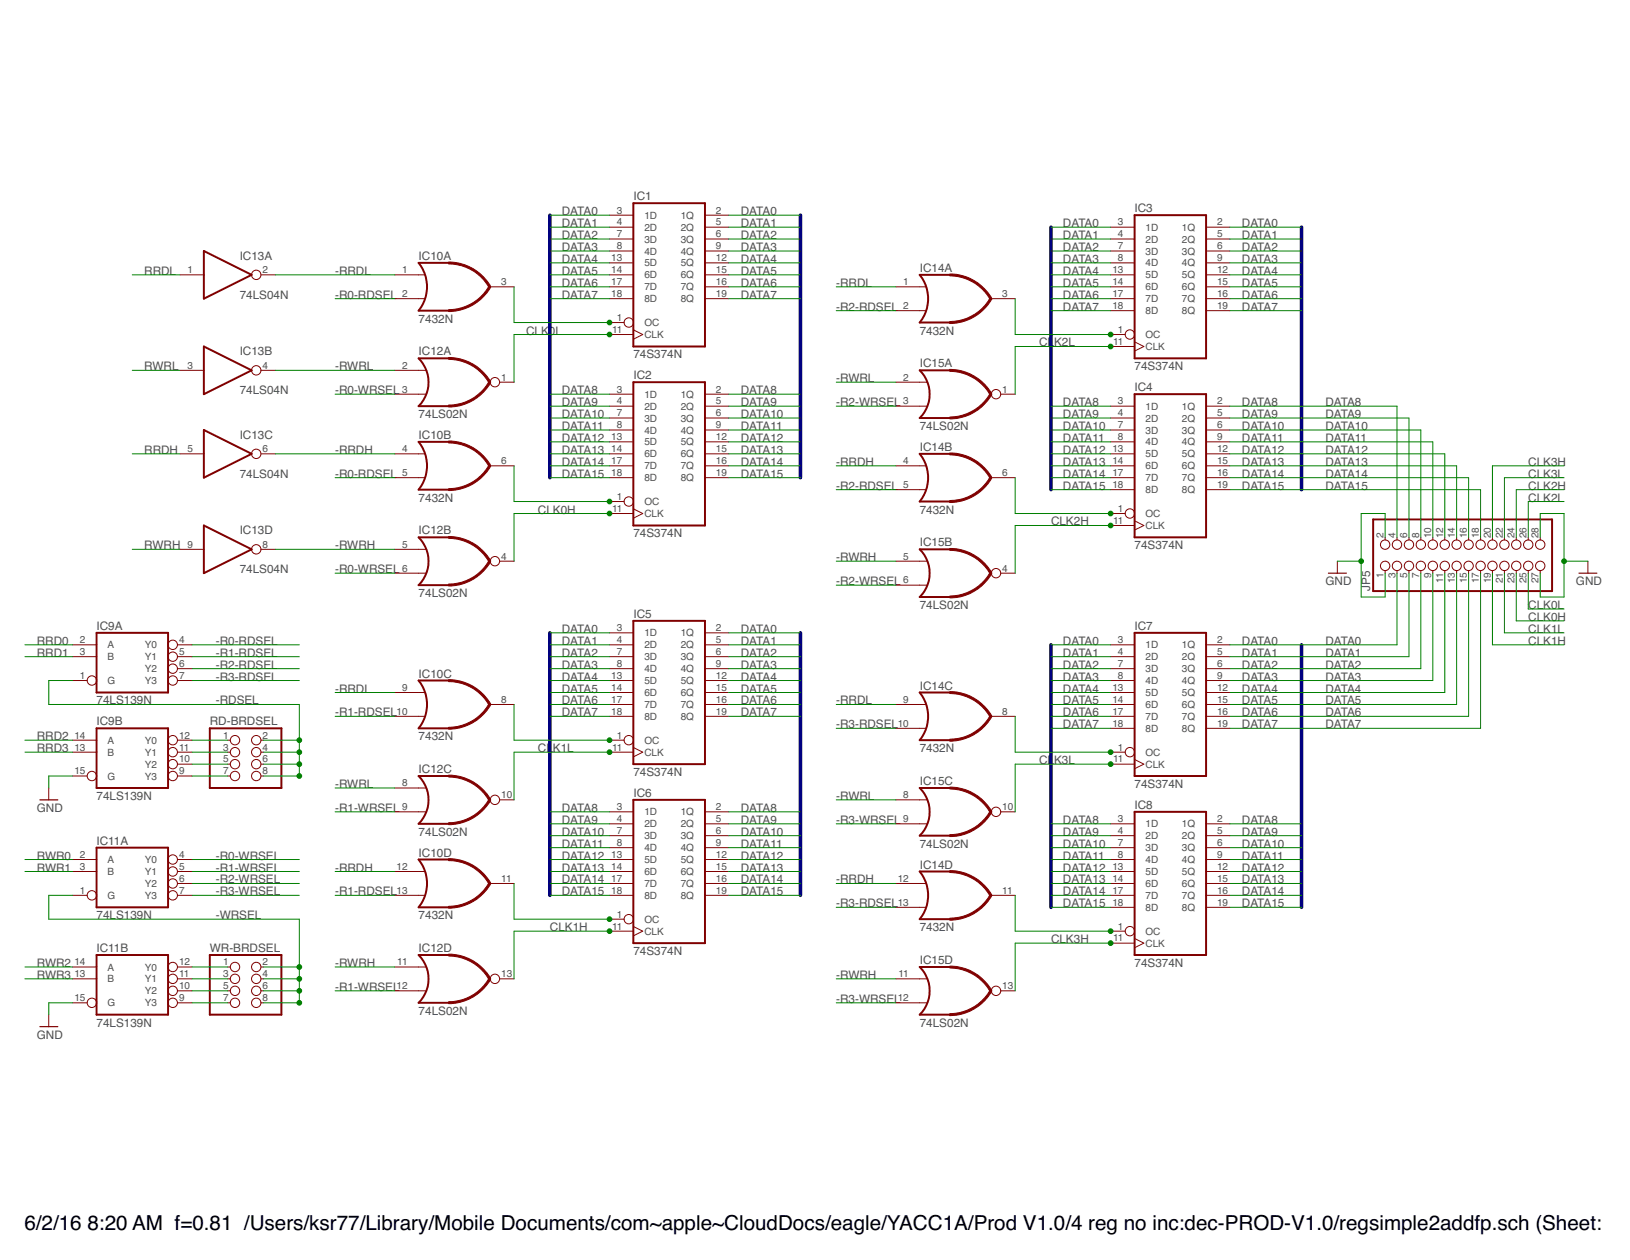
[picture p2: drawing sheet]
<svg xmlns="http://www.w3.org/2000/svg" width="279mm" height="216mm" viewBox="0 0 279 216" stroke-linecap="round" stroke-linejoin="round" font-family="sans-serif">
<g fill="none" stroke="#800000" stroke-width=".34">
<path d="M108.6 34.8h12.2v24.6h-12.2zM194.5 36.9h12.2v24.5h-12.2zM34.9 43l8.2 4.1-8.2 4.1zM34.9 59.4l8.2 4.1-8.2 4zM76.9 45h-5.1a6.5 6.5 0 0 1 0 8.2h5.1M162.8 47.1h-5.2a6.5 6.5 0 0 1 0 8.2h5.2M34.9 73.7l8.2 4.1-8.2 4.1zM76.9 61.4h-5.1a5.8 5.8 0 0 1 0 8.2h5.1M76.9 75.7h-5.1a6.5 6.5 0 0 1 0 8.2h5.1M108.6 65.5h12.2v24.5h-12.2zM162.8 77.8h-5.2a6.5 6.5 0 0 1 0 8.1h5.2M162.8 63.5h-5.2a5.8 5.8 0 0 1 0 8.1h5.2"/>
<path d="M194.5 67.5h12.2v24.6h-12.2zM34.9 90l8.2 4.1-8.2 4.1zM76.9 92.1h-5.1a5.8 5.8 0 0 1 0 8.2h5.1M162.8 94.1h-5.2a5.8 5.8 0 0 1 0 8.2h5.2M235.4 89h30.6v12.3h-30.6zM16.6 108.4h12.2v10.3h-12.2zM76.9 116.6h-5.1a6.5 6.5 0 0 1 0 8.2h5.1M108.6 106.4h12.2v24.5h-12.2zM162.8 118.7h-5.2a6.5 6.5 0 0 1 0 8.1h5.2M194.5 108.4h12.2v24.6h-12.2zM16.6 124.8h12.2v10.2h-12.2zM36 124.8h12.2v10.2h-12.2z"/>
<path d="M76.9 133h-5.1a5.8 5.8 0 0 1 0 8.2h5.1M108.6 137.1h12.2v24.5h-12.2zM162.8 135h-5.2a5.8 5.8 0 0 1 0 8.2h5.2M194.5 139.1h12.2v24.5h-12.2zM16.6 145.2h12.2v10.3h-12.2zM76.9 147.3h-5.1a6.5 6.5 0 0 1 0 8.2h5.1M162.8 149.3h-5.2a6.5 6.5 0 0 1 0 8.2h5.2M16.6 163.6h12.2v10.3h-12.2zM36 163.6h12.2v10.3h-12.2zM76.9 163.6h-5.1a5.8 5.8 0 0 1 0 8.2h5.1M162.8 165.7h-5.2a5.8 5.8 0 0 1 0 8.2h5.2"/>
</g>
<g fill="none" stroke="#800000" stroke-width=".17">
<path d="M104.5 36.9h4.1M104.5 38.9h4.1M120.8 36.9h4.1M120.8 38.9h4.1M190.4 38.9h4.1M206.7 38.9h4.1M30.9 47.1h4M44.7 47.1h2.5M67.7 47.1h5.1M67.7 51.2h5.1M84 49.1h4.1M104.5 55.3h2.5"/>
<path d="M104.5 41h4.1M104.5 43h4.1M104.5 57.3h4.1M104.5 45h4.1M104.5 47.1h4.1M104.5 49.1h4.1M104.5 51.2h4.1M108.6 56.5l1.6 .8-1.6 .8M120.8 41h4.1M120.8 43h4.1M120.8 45h4.1M120.8 47.1h4.1"/>
<path d="M120.8 49.1h4.1M120.8 51.2h4.1M153.6 49.1h5.1M153.6 53.2h5.1M169.9 51.2h4.1M190.4 41h4.1M190.4 43h4.1M190.4 57.3h2.5M190.4 45h4.1M190.4 47.1h4.1M190.4 49.1h4.1M190.4 51.2h4.1"/>
<path d="M190.4 59.4h4.1M190.4 53.2h4.1M194.5 58.6l1.6 .8-1.6 .8M206.7 41h4.1M206.7 43h4.1M206.7 45h4.1M206.7 47.1h4.1M206.7 49.1h4.1M206.7 51.2h4.1M206.7 53.2h4.1M30.9 77.8h4M30.9 63.5h4"/>
<path d="M44.7 77.8h2.5M44.7 63.5h2.5M67.7 67.5h5.3M67.7 77.8h5.1M67.7 63.5h5.3M84 79.8h4.1M85.6 65.5h2.5M104.5 67.5h4.1M104.5 69.6h4.1M104.5 71.6h4.1M104.5 73.7h4.1M104.5 75.7h4.1"/>
<path d="M104.5 77.8h4.1M104.5 79.8h4.1M120.8 67.5h4.1M120.8 69.6h4.1M120.8 71.6h4.1M120.8 73.7h4.1M120.8 75.7h4.1M120.8 77.8h4.1M120.8 79.8h4.1M153.6 69.6h5.3M153.6 79.8h5.1M153.6 65.5h5.3"/>
<path d="M171.5 67.5h2.5M190.4 69.6h4.1M190.4 71.6h4.1M190.4 73.7h4.1M190.4 75.7h4.1M190.4 77.8h4.1M190.4 79.8h4.1M206.7 69.6h4.1M206.7 71.6h4.1M206.7 73.7h4.1M206.7 75.7h4.1M206.7 77.8h4.1"/>
<path d="M206.7 79.8h4.1M30.9 94.1h4M44.7 94.1h2.5M67.7 81.9h5.1M67.7 94.1h5.3M67.7 98.2h5.3M85.6 96.2h2.5M104.5 85.9h2.5M104.5 88h4.1M104.5 81.9h4.1M108.6 87.2l1.6 .8-1.6 .8M120.8 81.9h4.1"/>
<path d="M153.6 83.9h5.1M153.6 96.2h5.3M169.9 81.9h4.1M171.5 98.2h2.5M190.4 88h2.5M190.4 81.9h4.1M190.4 90h4.1M190.4 83.9h4.1M194.5 89.2l1.6 .8-1.6 .8M206.7 81.9h4.1M206.7 83.9h4.1M229.2 96.2v2"/>
<path d="M237.4 92.1v.4M237.4 97.8v.4M239.5 92.1v.4M239.5 97.8v.4M241.5 92.1v.4M241.5 97.8v.4M243.5 92.1v.4M243.5 97.8v.4M245.6 92.1v.4M245.6 97.8v.4M247.6 92.1v.4M247.6 97.8v.4"/>
<path d="M249.7 92.1v.4M249.7 97.8v.4M251.7 92.1v.4M251.7 97.8v.4M253.8 92.1v.4M253.8 97.8v.4M255.8 92.1v.4M255.8 97.8v.4M257.9 92.1v.4M257.9 97.8v.4M259.9 92.1v.4M259.9 97.8v.4"/>
<path d="M262 92.1v.4M262 97.8v.4M264 92.1v.4M264 97.8v.4M272.2 96.2v2M12.4 110.5h4.2M12.4 112.5h4.2M12.4 116.6h2.5M30.4 110.5h2.5M30.4 112.5h2.5M30.4 114.6h2.5M30.4 116.6h2.5"/>
<path d="M67.7 118.7h5.1M104.5 108.4h4.1M104.5 110.5h4.1M104.5 112.5h4.1M104.5 114.6h4.1M104.5 116.6h4.1M104.5 118.7h4.1M120.8 108.4h4.1M120.8 110.5h4.1M120.8 112.5h4.1M120.8 114.6h4.1M120.8 116.6h4.1"/>
<path d="M120.8 118.7h4.1M153.6 100.3h5.3M190.4 110.5h4.1M190.4 112.5h4.1M190.4 114.6h4.1M190.4 116.6h4.1M190.4 118.7h4.1M206.7 110.5h4.1M206.7 112.5h4.1M206.7 114.6h4.1M206.7 116.6h4.1M206.7 118.7h4.1"/>
<path d="M8.4 135v2.1M12.4 126.8h4.2M12.4 128.9h4.2M12.4 133h2.5M30.4 126.8h2.5M30.4 128.9h2.5M30.4 130.9h2.5M30.4 133h2.5M39 126.8h.5M39 128.9h.5M39 130.9h.5M39 133h.5"/>
<path d="M44.7 126.8h.5M44.7 128.9h.5M44.7 130.9h.5M44.7 133h.5M67.7 122.7h5.1M67.7 139.1h5.3M67.7 135h5.3M84 120.7h4.1M85.6 137.1h2.5M104.5 126.8h2.5M104.5 128.9h4.1M104.5 120.7h4.1"/>
<path d="M104.5 122.7h4.1M104.5 139.1h4.1M108.6 128.1l1.6 .8-1.6 .8M120.8 120.7h4.1M120.8 122.7h4.1M120.8 139.1h4.1M153.6 120.7h5.1M153.6 124.8h5.1M153.6 137.1h5.3M169.9 122.7h4.1M171.5 139.1h2.5M190.4 128.9h2.5"/>
<path d="M190.4 120.7h4.1M190.4 122.7h4.1M190.4 130.9h4.1M190.4 124.8h4.1M194.5 130.1l1.6 .8-1.6 .8M206.7 120.7h4.1M206.7 122.7h4.1M206.7 124.8h4.1M12.4 147.3h4.2M12.4 149.3h4.2M12.4 153.4h2.5M30.4 147.3h2.5"/>
<path d="M30.4 149.3h2.5M30.4 151.4h2.5M30.4 153.4h2.5M67.7 149.3h5.1M67.7 153.4h5.1M84 151.4h4.1M104.5 157.5h2.5M104.5 141.2h4.1M104.5 143.2h4.1M104.5 145.2h4.1M104.5 159.6h4.1M104.5 147.3h4.1"/>
<path d="M104.5 149.3h4.1M104.5 151.4h4.1M104.5 153.4h4.1M108.6 158.7l1.6 .9-1.6 .8M120.8 141.2h4.1M120.8 143.2h4.1M120.8 145.2h4.1M120.8 147.3h4.1M120.8 149.3h4.1M120.8 151.4h4.1M120.8 153.4h4.1M153.6 141.2h5.3"/>
<path d="M153.6 151.4h5.1M153.6 155.5h5.1M169.9 153.4h4.1M190.4 141.2h4.1M190.4 143.2h4.1M190.4 145.2h4.1M190.4 159.6h2.5M190.4 147.3h4.1M190.4 149.3h4.1M190.4 151.4h4.1M190.4 153.4h4.1M190.4 155.5h4.1"/>
<path d="M206.7 141.2h4.1M206.7 143.2h4.1M206.7 145.2h4.1M206.7 147.3h4.1M206.7 149.3h4.1M206.7 151.4h4.1M206.7 153.4h4.1M206.7 155.5h4.1M8.4 173.9v2M12.4 171.8h2.5M12.4 165.7h4.2M12.4 167.7h4.2"/>
<path d="M30.4 171.8h2.5M30.4 165.7h2.5M30.4 167.7h2.5M30.4 169.8h2.5M39 171.8h.5M39 165.7h.5M39 167.7h.5M39 169.8h.5M44.7 171.8h.5M44.7 165.7h.5M44.7 167.7h.5M44.7 169.8h.5"/>
<path d="M67.7 165.7h5.3M67.7 169.8h5.3M85.6 167.7h2.5M153.6 171.8h5.3M153.6 167.7h5.3M171.5 169.8h2.5M190.4 161.6h4.1M194.5 160.8l1.6 .8-1.6 .8"/>
<circle cx="43.9" cy="47.1" r=".8"/>
<circle cx="107.8" cy="55.3" r=".8"/>
<circle cx="193.7" cy="57.3" r=".8"/>
<circle cx="43.9" cy="77.8" r=".8"/>
<circle cx="43.9" cy="63.5" r=".8"/>
<circle cx="84.8" cy="65.5" r=".8"/>
<circle cx="170.7" cy="67.5" r=".8"/>
<circle cx="43.9" cy="94.1" r=".8"/>
<circle cx="84.8" cy="96.2" r=".8"/>
<circle cx="107.8" cy="85.9" r=".8"/>
<circle cx="170.7" cy="98.2" r=".8"/>
<circle cx="193.7" cy="88" r=".8"/>
<circle cx="237.4" cy="97" r=".8"/>
<circle cx="237.4" cy="93.3" r=".8"/>
<circle cx="239.5" cy="93.3" r=".8"/>
<circle cx="239.5" cy="97" r=".8"/>
<circle cx="241.5" cy="93.3" r=".8"/>
<circle cx="241.5" cy="97" r=".8"/>
<circle cx="243.5" cy="93.3" r=".8"/>
<circle cx="243.5" cy="97" r=".8"/>
<circle cx="245.6" cy="93.3" r=".8"/>
<circle cx="245.6" cy="97" r=".8"/>
<circle cx="247.6" cy="93.3" r=".8"/>
<circle cx="247.6" cy="97" r=".8"/>
<circle cx="249.7" cy="93.3" r=".8"/>
<circle cx="249.7" cy="97" r=".8"/>
<circle cx="251.7" cy="93.3" r=".8"/>
<circle cx="251.7" cy="97" r=".8"/>
<circle cx="253.8" cy="97" r=".8"/>
<circle cx="253.8" cy="93.3" r=".8"/>
<circle cx="255.8" cy="93.3" r=".8"/>
<circle cx="255.8" cy="97" r=".8"/>
<circle cx="257.9" cy="93.3" r=".8"/>
<circle cx="257.9" cy="97" r=".8"/>
<circle cx="259.9" cy="97" r=".8"/>
<circle cx="259.9" cy="93.3" r=".8"/>
<circle cx="262" cy="93.3" r=".8"/>
<circle cx="262" cy="97" r=".8"/>
<circle cx="264" cy="97" r=".8"/>
<circle cx="264" cy="93.3" r=".8"/>
<circle cx="15.7" cy="116.6" r=".8"/>
<circle cx="29.6" cy="112.5" r=".8"/>
<circle cx="29.6" cy="116.6" r=".8"/>
<circle cx="29.6" cy="110.5" r=".8"/>
<circle cx="29.6" cy="114.6" r=".8"/>
<circle cx="15.7" cy="133" r=".8"/>
<circle cx="29.6" cy="128.9" r=".8"/>
<circle cx="29.6" cy="126.8" r=".8"/>
<circle cx="29.6" cy="133" r=".8"/>
<circle cx="29.6" cy="130.9" r=".8"/>
<circle cx="40.3" cy="126.8" r=".8"/>
<circle cx="40.3" cy="128.9" r=".8"/>
<circle cx="40.3" cy="133" r=".8"/>
<circle cx="40.3" cy="130.9" r=".8"/>
<circle cx="43.9" cy="126.8" r=".8"/>
<circle cx="43.9" cy="128.9" r=".8"/>
<circle cx="43.9" cy="130.9" r=".8"/>
<circle cx="43.9" cy="133" r=".8"/>
<circle cx="84.8" cy="137.1" r=".8"/>
<circle cx="107.8" cy="126.8" r=".8"/>
<circle cx="170.7" cy="139.1" r=".8"/>
<circle cx="193.7" cy="128.9" r=".8"/>
<circle cx="15.7" cy="153.4" r=".8"/>
<circle cx="29.6" cy="153.4" r=".8"/>
<circle cx="29.6" cy="151.4" r=".8"/>
<circle cx="29.6" cy="149.3" r=".8"/>
<circle cx="29.6" cy="147.3" r=".8"/>
<circle cx="107.8" cy="157.5" r=".8"/>
<circle cx="193.7" cy="159.6" r=".8"/>
<circle cx="15.7" cy="171.8" r=".8"/>
<circle cx="29.6" cy="165.7" r=".8"/>
<circle cx="29.6" cy="169.8" r=".8"/>
<circle cx="29.6" cy="171.8" r=".8"/>
<circle cx="29.6" cy="167.7" r=".8"/>
<circle cx="40.3" cy="169.8" r=".8"/>
<circle cx="40.3" cy="165.7" r=".8"/>
<circle cx="40.3" cy="171.8" r=".8"/>
<circle cx="40.3" cy="167.7" r=".8"/>
<circle cx="43.9" cy="171.8" r=".8"/>
<circle cx="43.9" cy="165.7" r=".8"/>
<circle cx="43.9" cy="169.8" r=".8"/>
<circle cx="43.9" cy="167.7" r=".8"/>
<circle cx="84.8" cy="167.7" r=".8"/>
<circle cx="170.7" cy="169.8" r=".8"/>
</g>
<g fill="#800000" stroke="#800000" stroke-width=".17">
<path d="M76.9 53.1a8 8 0 0 0 6.9-4.1l.3 .2a8.3 8.3 0 0 1-7.2 4.2z" fill-rule="evenodd"/>
<path d="M76.9 44.9a8.3 8.3 0 0 1 7.2 4.2l-.3 .2a7.9 7.9 0 0 0-6.9-4.1z" fill-rule="evenodd"/>
<path d="M76.9 69.4a8 8 0 0 0 6.9-4l.3 .1a8.3 8.3 0 0 1-7.2 4.2z" fill-rule="evenodd"/>
<path d="M76.9 61.3a8.3 8.3 0 0 1 7.2 4.1l-.3 .2a8 8 0 0 0-6.9-4z" fill-rule="evenodd"/>
<path d="M76.9 83.7a8 8 0 0 0 6.9-4l.3 .1a8.3 8.3 0 0 1-7.2 4.3z" fill-rule="evenodd"/>
<path d="M76.9 75.6a8.3 8.3 0 0 1 7.2 4.2l-.3 .1a7.9 7.9 0 0 0-6.9-4z" fill-rule="evenodd"/>
<path d="M76.9 124.6a8 8 0 0 0 6.9-4l.3 .2a8.3 8.3 0 0 1-7.2 4.1z" fill-rule="evenodd"/>
<path d="M76.9 116.5a8.3 8.3 0 0 1 7.2 4.2l-.3 .1a7.9 7.9 0 0 0-6.9-4z" fill-rule="evenodd"/>
<path d="M76.9 155.3a8 8 0 0 0 6.9-4l.3 .1a8.3 8.3 0 0 1-7.2 4.2z" fill-rule="evenodd"/>
<path d="M76.9 147.1a8.3 8.3 0 0 1 7.2 4.2l-.3 .2a7.9 7.9 0 0 0-6.9-4z" fill-rule="evenodd"/>
<path d="M76.9 100.1a8 8 0 0 0 6.9-4l.3 .1a8.3 8.3 0 0 1-7.2 4.2z" fill-rule="evenodd"/>
<path d="M76.9 91.9a8.3 8.3 0 0 1 7.2 4.2l-.3 .2a8 8 0 0 0-6.9-4.1z" fill-rule="evenodd"/>
<path d="M76.9 141a8 8 0 0 0 6.9-4.1l.3 .2a8.3 8.3 0 0 1-7.2 4.2z" fill-rule="evenodd"/>
<path d="M76.9 132.8a8.3 8.3 0 0 1 7.2 4.2l-.3 .2a8 8 0 0 0-6.9-4.1z" fill-rule="evenodd"/>
<path d="M76.9 171.6a8 8 0 0 0 6.9-4l.3 .2a8.3 8.3 0 0 1-7.2 4.2z" fill-rule="evenodd"/>
<path d="M76.9 163.5a8.3 8.3 0 0 1 7.2 4.2l-.3 .2a8 8 0 0 0-6.9-4.1z" fill-rule="evenodd"/>
<path d="M162.8 55.1a8 8 0 0 0 6.9-4l.3 .1a8.3 8.3 0 0 1-7.2 4.2z" fill-rule="evenodd"/>
<path d="M162.8 46.9a8.3 8.3 0 0 1 7.2 4.2l-.3 .2a8 8 0 0 0-6.9-4z" fill-rule="evenodd"/>
<path d="M162.8 85.8a7.9 7.9 0 0 0 6.9-4.1l.3 .2a8.3 8.3 0 0 1-7.2 4.2z" fill-rule="evenodd"/>
<path d="M162.8 77.6a8.3 8.3 0 0 1 7.2 4.2l-.3 .2a8 8 0 0 0-6.9-4.1z" fill-rule="evenodd"/>
<path d="M162.8 126.7a7.9 7.9 0 0 0 6.9-4.1l.3 .2a8.3 8.3 0 0 1-7.2 4.2z" fill-rule="evenodd"/>
<path d="M162.8 118.5a8.3 8.3 0 0 1 7.2 4.2l-.3 .2a8 8 0 0 0-6.9-4.1z" fill-rule="evenodd"/>
<path d="M162.8 157.3a7.9 7.9 0 0 0 6.9-4l.3 .2a8.3 8.3 0 0 1-7.2 4.2z" fill-rule="evenodd"/>
<path d="M162.8 149.2a8.3 8.3 0 0 1 7.2 4.2l-.3 .1a8 8 0 0 0-6.9-4z" fill-rule="evenodd"/>
<path d="M162.8 71.5a8 8 0 0 0 6.9-4.1l.3 .2a8.3 8.3 0 0 1-7.2 4.2z" fill-rule="evenodd"/>
<path d="M162.8 63.3a8.4 8.4 0 0 1 7.2 4.2l-.3 .2a8 8 0 0 0-6.9-4.1z" fill-rule="evenodd"/>
<path d="M162.8 102.1a8 8 0 0 0 6.9-4l.3 .2a8.3 8.3 0 0 1-7.2 4.1z" fill-rule="evenodd"/>
<path d="M162.8 94a8.3 8.3 0 0 1 7.2 4.2l-.3 .1a8 8 0 0 0-6.9-4z" fill-rule="evenodd"/>
<path d="M162.8 143a8 8 0 0 0 6.9-4l.3 .1a8.3 8.3 0 0 1-7.2 4.2z" fill-rule="evenodd"/>
<path d="M162.8 134.9a8.3 8.3 0 0 1 7.2 4.2l-.3 .1a8 8 0 0 0-6.9-4z" fill-rule="evenodd"/>
<path d="M162.8 173.7a8 8 0 0 0 6.9-4l.3 .1a8.4 8.4 0 0 1-7.2 4.2z" fill-rule="evenodd"/>
<path d="M162.8 165.5a8.3 8.3 0 0 1 7.2 4.2l-.3 .2a8 8 0 0 0-6.9-4z" fill-rule="evenodd"/>
</g>
<path d="M227.7 98.2h3.1M270.7 98.2h3M6.8 137.1h3.1M6.8 175.9h3.1" fill="none" stroke="#800000" stroke-width=".21"/>
<path d="M94.3 36.9v45M137.2 36.9v45M180.1 38.9v45M223.1 38.9v45M94.3 108.4v45M137.2 108.4v45M180.1 110.5v45M223.1 110.5v45" fill="none" stroke="#000080" stroke-width=".61"/>
<g fill="none" stroke="#008000" stroke-width=".17">
<path d="M94.3 36.9h10.2M94.3 38.9h10.2M124.9 36.9h12.3M124.9 38.9h12.3M180.1 38.9h10.3M210.8 38.9h12.3M22.7 47.1h8.2M47.2 47.1h20.5M57.4 51.2h10.3M88.1 49.1v6.2h16.4M94.3 41h10.2M94.3 43h10.2"/>
<path d="M94.3 45h10.2M94.3 47.1h10.2M94.3 49.1h10.2M94.3 51.2h10.2M104.5 57.3h-16.4v8.2M124.9 41h12.3M124.9 43h12.3M124.9 45h12.3M124.9 47.1h12.3M124.9 49.1h12.3M124.9 51.2h12.3M143.3 49.1h10.3"/>
<path d="M143.3 53.2h10.3M174 51.2v6.1h16.4M180.1 41h10.3M180.1 43h10.3M180.1 45h10.3M180.1 47.1h10.3M180.1 49.1h10.3M180.1 51.2h10.3M180.1 53.2h10.3M190.4 59.4h-16.4v8.1M210.8 41h12.3M210.8 43h12.3"/>
<path d="M210.8 45h12.3M210.8 47.1h12.3M210.8 49.1h12.3M210.8 51.2h12.3M210.8 53.2h12.3M22.7 77.8h8.2M22.7 63.5h8.2M47.2 77.8h20.5M47.2 63.5h20.5M57.4 67.5h10.3M88.1 79.8v6.1h16.4M94.3 69.6h10.2"/>
<path d="M94.3 71.6h10.2M94.3 73.7h10.2M94.3 75.7h10.2M94.3 77.8h10.2M94.3 79.8h10.2M94.3 67.5h10.2M124.9 69.6h12.3M124.9 71.6h12.3M124.9 73.7h12.3M124.9 75.7h12.3M124.9 77.8h12.3M124.9 79.8h12.3"/>
<path d="M124.9 67.5h12.3M143.3 69.6h10.3M143.3 79.8h10.3M143.3 65.5h10.3M180.1 69.6h10.3M180.1 71.6h10.3M180.1 73.7h10.3M180.1 75.7h10.3M180.1 77.8h10.3M180.1 79.8h10.3M210.8 69.6h28.7v22.5M210.8 71.6h30.7v20.5"/>
<path d="M210.8 73.7h32.7v18.4M210.8 75.7h34.8v16.4M210.8 77.8h36.8v14.3M210.8 79.8h38.9v12.3M268.1 79.8h-12.3v12.3M22.7 94.1h8.2M47.2 94.1h20.5M57.4 81.9h10.3M57.4 98.2h10.3M94.3 81.9h10.2M104.5 88h-16.4v8.2M124.9 81.9h12.3"/>
<path d="M143.3 83.9h10.3M143.3 96.2h10.3M174 81.9v6.1h16.4M180.1 81.9h10.3M180.1 83.9h10.3M190.4 90h-16.4v8.2M210.8 81.9h40.9v10.2M210.8 83.9h43v8.2M229.2 96.2h4.1M237.4 92.1v-4.1h-4.1v14.3h4.1v-4.1M239.5 98.2v12.3h-28.7M241.5 98.2v14.3h-30.7"/>
<path d="M243.5 98.2v16.4h-32.7M245.6 98.2v18.4h-34.8M247.6 98.2v20.5h-36.8M249.7 98.2v22.5h-38.9M251.7 98.2v24.5h-40.9M253.8 98.2v26.6h-43M255.8 98.2v12.3h12.3M257.9 98.2v10.2h10.2M259.9 98.2v8.2h8.2M262 98.2v6.2h6.1M264 92.1v-4.1h4.1v14.3h-4.1v-4.1M268.1 81.9h-10.2v10.2"/>
<path d="M268.1 83.9h-8.2v8.2M268.1 96.2h4.1M268.1 85.9h-6.1v6.2M4.3 110.5h8.1M4.3 112.5h8.1M12.4 116.6h-4v4.1h42.9v12.3h-6.1M32.9 110.5h18.4M32.9 112.5h18.4M32.9 114.6h18.4M32.9 116.6h18.4M57.4 118.7h10.3M94.3 108.4h10.2"/>
<path d="M94.3 110.5h10.2M94.3 112.5h10.2M94.3 114.6h10.2M94.3 116.6h10.2M94.3 118.7h10.2M124.9 108.4h12.3M124.9 110.5h12.3M124.9 112.5h12.3M124.9 114.6h12.3M124.9 116.6h12.3M124.9 118.7h12.3M143.3 100.3h10.3"/>
<path d="M180.1 110.5h10.3M180.1 112.5h10.3M180.1 114.6h10.3M180.1 116.6h10.3M180.1 118.7h10.3M4.3 126.8h8.1M4.3 128.9h8.1M12.4 133h-4v2M32.9 126.8h6.1M32.9 128.9h6.1M32.9 130.9h6.1M32.9 133h6.1"/>
<path d="M45.2 126.8h6.1M45.2 128.9h6.1M45.2 130.9h6.1M57.4 122.7h10.3M57.4 139.1h10.3M57.4 135h10.3M88.1 120.7v6.1h16.4M94.3 120.7h10.2M94.3 122.7h10.2M94.3 139.1h10.2M104.5 128.9h-16.4v8.2M124.9 120.7h12.3"/>
<path d="M124.9 122.7h12.3M124.9 139.1h12.3M143.3 120.7h10.3M143.3 124.8h10.3M143.3 137.1h10.3M174 122.7v6.2h16.4M180.1 120.7h10.3M180.1 122.7h10.3M180.1 124.8h10.3M190.4 130.9h-16.4v8.2M4.3 147.3h8.1M4.3 149.3h8.1"/>
<path d="M12.4 153.4h-4v4.1h42.9v14.3h-6.1M32.9 147.3h18.4M32.9 149.3h18.4M32.9 151.4h18.4M32.9 153.4h18.4M57.4 149.3h10.3M57.4 153.4h10.3M88.1 151.4v6.1h16.4M94.3 141.2h10.2M94.3 143.2h10.2M94.3 145.2h10.2M94.3 147.3h10.2"/>
<path d="M94.3 149.3h10.2M94.3 151.4h10.2M94.3 153.4h10.2M104.5 159.6h-16.4v8.1M124.9 141.2h12.3M124.9 143.2h12.3M124.9 145.2h12.3M124.9 147.3h12.3M124.9 149.3h12.3M124.9 151.4h12.3M124.9 153.4h12.3M143.3 141.2h10.3"/>
<path d="M143.3 151.4h10.3M143.3 155.5h10.3M174 153.4v6.2h16.4M180.1 141.2h10.3M180.1 143.2h10.3M180.1 145.2h10.3M180.1 147.3h10.3M180.1 149.3h10.3M180.1 151.4h10.3M180.1 153.4h10.3M180.1 155.5h10.3M210.8 141.2h12.3"/>
<path d="M210.8 143.2h12.3M210.8 145.2h12.3M210.8 147.3h12.3M210.8 149.3h12.3M210.8 151.4h12.3M210.8 153.4h12.3M210.8 155.5h12.3M4.3 165.7h8.1M4.3 167.7h8.1M12.4 171.8h-4v2.1M32.9 165.7h6.1M32.9 167.7h6.1"/>
<path d="M32.9 169.8h6.1M32.9 171.8h6.1M45.2 165.7h6.1M45.2 167.7h6.1M45.2 169.8h6.1M57.4 165.7h10.3M57.4 169.8h10.3M143.3 167.7h10.3M143.3 171.8h10.3M190.4 161.6h-16.4v8.2"/>
</g>
<g fill="#008000" stroke="#008000" stroke-width=".17">
<circle cx="104.5" cy="55.3" r=".4"/>
<circle cx="51.3" cy="171.8" r=".4"/>
<circle cx="51.3" cy="169.8" r=".4"/>
<circle cx="51.3" cy="167.7" r=".4"/>
<circle cx="51.3" cy="165.7" r=".4"/>
<circle cx="51.3" cy="126.8" r=".4"/>
<circle cx="51.3" cy="128.9" r=".4"/>
<circle cx="51.3" cy="130.9" r=".4"/>
<circle cx="51.3" cy="133" r=".4"/>
<circle cx="233.3" cy="96.2" r=".4"/>
<circle cx="268.1" cy="96.2" r=".4"/>
<circle cx="104.5" cy="57.3" r=".4"/>
<circle cx="104.5" cy="126.8" r=".4"/>
<circle cx="104.5" cy="128.9" r=".4"/>
<circle cx="190.4" cy="57.3" r=".4"/>
<circle cx="190.4" cy="59.4" r=".4"/>
<circle cx="190.4" cy="128.9" r=".4"/>
<circle cx="190.4" cy="130.9" r=".4"/>
<circle cx="104.5" cy="157.5" r=".4"/>
<circle cx="104.5" cy="159.6" r=".4"/>
<circle cx="190.4" cy="159.6" r=".4"/>
<circle cx="190.4" cy="161.6" r=".4"/>
<circle cx="190.4" cy="88" r=".4"/>
<circle cx="190.4" cy="90" r=".4"/>
<circle cx="104.5" cy="85.9" r=".4"/>
<circle cx="104.5" cy="88" r=".4"/>
</g>
<g font-size="3.5">
<text x="4.2" y="210.7">6/2/16</text>
<text x="15" y="210.7">8:20 AM f=0.81 /Users/ksr77/Library/Mobile Documents/com~apple~CloudDocs/eagle/YACC1A/Prod V1.0/4 reg no inc:dec-PROD-V1.0/regsimple2addfp.sch (Sheet: 2/2</text>
</g>
<g font-size="2" fill="#505050">
<text x="108.6" y="34.3">IC1</text>
<text x="96.3" y="36.9">DATA0</text>
<text x="96.3" y="38.9">DATA1</text>
<text x="96.3" y="41">DATA2</text>
<text x="127" y="36.9">DATA0</text>
<text x="127" y="38.9">DATA1</text>
<text x="127" y="41">DATA2</text>
<text x="182.2" y="38.9">DATA0</text>
<text x="182.2" y="41">DATA1</text>
<text x="194.5" y="36.4">IC3</text>
<text x="212.9" y="38.9">DATA0</text>
<text x="212.9" y="41">DATA1</text>
<text x="24.7" y="47.1">RRDL</text>
<text x="41.1" y="44.5">IC13A</text>
<text x="57.4" y="47.1">-RRDL</text>
<text x="71.8" y="44.5">IC10A</text>
<text x="96.3" y="43">DATA3</text>
<text x="96.3" y="45">DATA4</text>
<text x="96.3" y="47.1">DATA5</text>
<text x="127" y="43">DATA3</text>
<text x="127" y="45">DATA4</text>
<text x="127" y="47.1">DATA5</text>
<text x="157.7" y="46.6">IC14A</text>
<text x="182.2" y="43">DATA2</text>
<text x="182.2" y="45">DATA3</text>
<text x="182.2" y="47.1">DATA4</text>
<text x="212.9" y="43">DATA2</text>
<text x="212.9" y="45">DATA3</text>
<text x="212.9" y="47.1">DATA4</text>
<text x="41.1" y="51.2">74LS04N</text>
<text x="57.4" y="51.2">-R0-RDSEL</text>
<text x="96.3" y="49.1">DATA6</text>
<text x="96.3" y="51.2">DATA7</text>
<text x="127" y="49.1">DATA6</text>
<text x="127" y="51.2">DATA7</text>
<text x="143.3" y="49.1">-RRDL</text>
<text x="143.3" y="53.2">-R2-RDSEL</text>
<text x="182.2" y="49.1">DATA5</text>
<text x="182.2" y="51.2">DATA6</text>
<text x="182.2" y="53.2">DATA7</text>
<text x="212.9" y="49.1">DATA5</text>
<text x="212.9" y="51.2">DATA6</text>
<text x="212.9" y="53.2">DATA7</text>
<text x="71.8" y="55.3">7432N</text>
<text x="90.2" y="57.3">CLK0L</text>
<text x="157.7" y="57.3">7432N</text>
<text x="178.1" y="59.4">CL</text>
<text x="180.7" y="59.4">K2L</text>
<text x="24.7" y="63.5">RWRL</text>
<text x="41.1" y="60.9">IC13B</text>
<text x="57.4" y="63.5">-RWRL</text>
<text x="71.8" y="60.9">IC12A</text>
<text x="108.6" y="61.4">74S374N</text>
<text x="108.6" y="65">IC2</text>
<text x="143.3" y="65.5">-RWRL</text>
<text x="157.7" y="62.9">IC15A</text>
<text x="194.5" y="63.5">74S374N</text>
<text x="41.1" y="67.5">74LS04N</text>
<text x="57.4" y="67.5">-R0-WRSEL</text>
<text x="71.8" y="71.6">74LS02N</text>
<text x="96.3" y="69.6">DATA9</text>
<text x="96.3" y="71.6">DATA10</text>
<text x="96.3" y="67.5">DATA8</text>
<text x="127" y="69.6">DATA9</text>
<text x="127" y="71.6">DATA10</text>
<text x="127" y="67.5">DATA8</text>
<text x="143.3" y="69.6">-R2-WRSEL</text>
<text x="182.2" y="71.6">DATA9</text>
<text x="182.2" y="69.6">DATA8</text>
<text x="194.5" y="67">IC4</text>
<text x="212.9" y="71.6">DATA9</text>
<text x="212.9" y="69.6">DATA8</text>
<text x="227.2" y="71.6">DATA9</text>
<text x="227.2" y="69.6">DATA8</text>
<text x="24.7" y="77.8">RRDH</text>
<text x="41.1" y="75.2">IC13C</text>
<text x="57.4" y="77.8">-RRDH</text>
<text x="71.8" y="75.2">IC10B</text>
<text x="96.3" y="73.7">DATA11</text>
<text x="96.3" y="75.7">DATA12</text>
<text x="96.3" y="77.8">DATA13</text>
<text x="127" y="73.7">DATA11</text>
<text x="127" y="75.7">DATA12</text>
<text x="127" y="77.8">DATA13</text>
<text x="157.7" y="73.7">74LS02N</text>
<text x="157.7" y="77.3">IC14B</text>
<text x="182.2" y="73.7">DATA10</text>
<text x="182.2" y="75.7">DATA11</text>
<text x="182.2" y="77.8">DATA12</text>
<text x="212.9" y="73.7">DATA10</text>
<text x="212.9" y="75.7">DATA11</text>
<text x="212.9" y="77.8">DATA12</text>
<text x="227.2" y="73.7">DATA10</text>
<text x="227.2" y="75.7">DATA11</text>
<text x="227.2" y="77.8">DATA12</text>
<text x="41.1" y="81.9">74LS04N</text>
<text x="57.4" y="81.9">-R0-RDSEL</text>
<text x="96.3" y="79.8">DATA14</text>
<text x="96.3" y="81.9">DATA15</text>
<text x="127" y="79.8">DATA14</text>
<text x="127" y="81.9">DATA15</text>
<text x="143.3" y="83.9">-R2-RDSEL</text>
<text x="143.3" y="79.8">-RRDH</text>
<text x="182.2" y="79.8">DATA13</text>
<text x="182.2" y="81.9">DATA14</text>
<text x="182.2" y="83.9">DATA15</text>
<text x="212.9" y="79.8">DATA13</text>
<text x="212.9" y="81.9">DATA14</text>
<text x="212.9" y="83.9">DATA15</text>
<text x="227.2" y="79.8">DATA13</text>
<text x="227.2" y="81.9">DATA14</text>
<text x="227.2" y="83.9">DATA15</text>
<text x="262" y="81.9">CLK3L</text>
<text x="262" y="79.8">CLK3H</text>
<text x="262" y="83.9">CLK2H</text>
<text x="71.8" y="85.9">7432N</text>
<text x="92.2" y="88">CLK0H</text>
<text x="157.7" y="88">7432N</text>
<text x="262" y="85.9">CLK2L</text>
<text x="24.7" y="94.1">RWRH</text>
<text x="41.1" y="91.6">IC13D</text>
<text x="57.4" y="94.1">-RWRH</text>
<text x="71.8" y="91.6">IC12B</text>
<text x="108.6" y="92.1">74S374N</text>
<text x="157.7" y="93.6">IC15B</text>
<text x="180.2" y="90">CLK2H</text>
<text x="194.5" y="94.1">74S374N</text>
<text x="41.1" y="98.2">74LS04N</text>
<text x="57.4" y="98.2">-R0-WRSEL</text>
<text x="143.3" y="96.2">-RWRH</text>
<text x="143.3" y="100.3">-R2-WRSEL</text>
<text x="227.2" y="100.3">GND</text>
<text x="234.9" y="101.3" transform="rotate(-90 234.9 101.3)">JP5</text>
<text x="270.1" y="100.3">GND</text>
<text x="16.5" y="107.9">IC9A</text>
<text x="71.8" y="102.3">74LS02N</text>
<text x="108.6" y="105.9">IC5</text>
<text x="157.7" y="104.3">74LS02N</text>
<text x="194.5" y="107.9">IC7</text>
<text x="262" y="104.3">CLK0L</text>
<text x="262" y="106.4">CLK0H</text>
<text x="6.3" y="112.5">RRD1</text>
<text x="6.3" y="110.5">RRD0</text>
<text x="37" y="110.5">-R0-RDSEL</text>
<text x="37" y="112.5">-R1-RDSEL</text>
<text x="96.3" y="108.4">DATA0</text>
<text x="96.3" y="110.5">DATA1</text>
<text x="96.3" y="112.5">DATA2</text>
<text x="127" y="108.4">DATA0</text>
<text x="127" y="110.5">DATA1</text>
<text x="127" y="112.5">DATA2</text>
<text x="182.2" y="110.5">DATA0</text>
<text x="182.2" y="112.5">DATA1</text>
<text x="212.9" y="110.5">DATA0</text>
<text x="212.9" y="112.5">DATA1</text>
<text x="227.2" y="110.5">DATA0</text>
<text x="227.2" y="112.5">DATA1</text>
<text x="262" y="108.4">CLK1L</text>
<text x="262" y="110.5">CLK1H</text>
<text x="37" y="114.6">-R2-RDSEL</text>
<text x="37" y="116.6">-R3-RDSEL</text>
<text x="57.4" y="118.7">-RRDL</text>
<text x="71.8" y="116.1">IC10C</text>
<text x="96.3" y="114.6">DATA3</text>
<text x="96.3" y="116.6">DATA4</text>
<text x="96.3" y="118.7">DATA5</text>
<text x="127" y="114.6">DATA3</text>
<text x="127" y="116.6">DATA4</text>
<text x="127" y="118.7">DATA5</text>
<text x="157.7" y="118.1">IC14C</text>
<text x="182.2" y="114.6">DATA2</text>
<text x="182.2" y="116.6">DATA3</text>
<text x="182.2" y="118.7">DATA4</text>
<text x="212.9" y="114.6">DATA2</text>
<text x="212.9" y="116.6">DATA3</text>
<text x="212.9" y="118.7">DATA4</text>
<text x="227.2" y="114.6">DATA2</text>
<text x="227.2" y="116.6">DATA3</text>
<text x="227.2" y="118.7">DATA4</text>
<text x="16.5" y="120.7">74LS139N</text>
<text x="16.5" y="124.3">IC9B</text>
<text x="36" y="124.3">RD-BRDSEL</text>
<text x="37" y="120.7">-RDSEL</text>
<text x="57.4" y="122.8">-R1-RDSEL</text>
<text x="96.3" y="120.7">DATA6</text>
<text x="96.3" y="122.8">DATA7</text>
<text x="127" y="120.7">DATA6</text>
<text x="127" y="122.8">DATA7</text>
<text x="143.3" y="120.7">-RRDL</text>
<text x="143.3" y="124.8">-R3-RDSEL</text>
<text x="182.2" y="120.7">DATA5</text>
<text x="182.2" y="122.8">DATA6</text>
<text x="182.2" y="124.8">DATA7</text>
<text x="212.9" y="120.7">DATA5</text>
<text x="212.9" y="122.8">DATA6</text>
<text x="212.9" y="124.8">DATA7</text>
<text x="227.2" y="120.7">DATA5</text>
<text x="227.2" y="122.8">DATA6</text>
<text x="227.2" y="124.8">DATA7</text>
<text x="6.3" y="128.9">RRD3</text>
<text x="6.3" y="126.8">RRD2</text>
<text x="71.8" y="126.8">7432N</text>
<text x="92.2" y="128.9">CL</text>
<text x="94.8" y="128.9">K1L</text>
<text x="157.7" y="128.9">7432N</text>
<text x="178.1" y="130.9">CL</text>
<text x="180.7" y="130.9">K3L</text>
<text x="16.5" y="137.1">74LS139N</text>
<text x="57.4" y="135">-RWRL</text>
<text x="71.8" y="132.5">IC12C</text>
<text x="108.6" y="133">74S374N</text>
<text x="108.6" y="136.6">IC6</text>
<text x="143.3" y="137.1">-RWRL</text>
<text x="157.7" y="134.5">IC15C</text>
<text x="194.5" y="135">74S374N</text>
<text x="6.3" y="139.1">GND</text>
<text x="57.4" y="139.1">-R1-WRSEL</text>
<text x="71.8" y="143.2">74LS02N</text>
<text x="96.3" y="141.2">DATA9</text>
<text x="96.3" y="143.2">DATA10</text>
<text x="96.3" y="139.1">DATA8</text>
<text x="127" y="141.2">DATA9</text>
<text x="127" y="143.2">DATA10</text>
<text x="127" y="139.1">DATA8</text>
<text x="143.3" y="141.2">-R3-WRSEL</text>
<text x="182.2" y="143.2">DATA9</text>
<text x="182.2" y="141.2">DATA8</text>
<text x="194.5" y="138.6">IC8</text>
<text x="212.9" y="143.2">DATA9</text>
<text x="212.9" y="141.2">DATA8</text>
<text x="6.3" y="147.3">RWR0</text>
<text x="6.3" y="149.3">RWR1</text>
<text x="16.5" y="144.7">IC11A</text>
<text x="37" y="147.3">-R0-WRSEL</text>
<text x="37" y="149.3">-R1-WRSEL</text>
<text x="57.4" y="149.3">-RRDH</text>
<text x="71.8" y="146.8">IC10D</text>
<text x="96.3" y="145.2">DATA11</text>
<text x="96.3" y="147.3">DATA12</text>
<text x="96.3" y="149.3">DATA13</text>
<text x="127" y="145.2">DATA11</text>
<text x="127" y="147.3">DATA12</text>
<text x="127" y="149.3">DATA13</text>
<text x="157.7" y="145.2">74LS02N</text>
<text x="157.7" y="148.8">IC14D</text>
<text x="182.2" y="145.2">DATA10</text>
<text x="182.2" y="147.3">DATA11</text>
<text x="182.2" y="149.3">DATA12</text>
<text x="212.9" y="145.2">DATA10</text>
<text x="212.9" y="147.3">DATA11</text>
<text x="212.9" y="149.3">DATA12</text>
<text x="37" y="153.4">-R3-WRSEL</text>
<text x="37" y="151.4">-R2-WRSEL</text>
<text x="57.4" y="153.4">-R1-RDSEL</text>
<text x="96.3" y="151.4">DATA14</text>
<text x="96.3" y="153.4">DATA15</text>
<text x="127" y="151.4">DATA14</text>
<text x="127" y="153.4">DATA15</text>
<text x="143.3" y="155.5">-R3-RDSEL</text>
<text x="143.3" y="151.4">-RRDH</text>
<text x="182.2" y="151.4">DATA13</text>
<text x="182.2" y="153.4">DATA14</text>
<text x="182.2" y="155.5">DATA15</text>
<text x="212.9" y="151.4">DATA13</text>
<text x="212.9" y="153.4">DATA14</text>
<text x="212.9" y="155.5">DATA15</text>
<text x="16.5" y="157.5">74LS139N</text>
<text x="37" y="157.5">-WRSEL</text>
<text x="71.8" y="157.5">7432N</text>
<text x="94.3" y="159.6">CLK1H</text>
<text x="157.7" y="159.6">7432N</text>
<text x="180.2" y="161.6">CLK3H</text>
<text x="6.3" y="165.7">RWR2</text>
<text x="6.3" y="167.7">RWR3</text>
<text x="16.5" y="163.1">IC11B</text>
<text x="36" y="163.1">WR-BRDSEL</text>
<text x="57.4" y="165.7">-RWRH</text>
<text x="71.8" y="163.1">IC12D</text>
<text x="108.6" y="163.6">74S374N</text>
<text x="143.3" y="167.7">-RWRH</text>
<text x="157.7" y="165.2">IC15D</text>
<text x="194.5" y="165.7">74S374N</text>
<text x="57.4" y="169.8">-R1-WRSEL</text>
<text x="71.8" y="173.9">74LS02N</text>
<text x="143.3" y="171.8">-R3-WRSEL</text>
<text x="6.3" y="178">GND</text>
<text x="16.5" y="175.9">74LS139N</text>
<text x="157.7" y="175.9">74LS02N</text>
</g>
<g font-size="1.7" fill="#505050">
<text x="105.7" y="36.6">3</text>
<text x="105.7" y="38.6">4</text>
<text x="105.7" y="40.7">7</text>
<text x="110.5" y="37.5">1D</text>
<text x="110.5" y="39.5">2D</text>
<text x="110.5" y="41.6">3D</text>
<text x="116.7" y="37.5">1Q</text>
<text x="116.7" y="39.5">2Q</text>
<text x="116.7" y="41.6">3Q</text>
<text x="122.7" y="36.6">2</text>
<text x="122.7" y="38.6">5</text>
<text x="122.7" y="40.7">6</text>
<text x="191.6" y="38.6">3</text>
<text x="191.6" y="40.7">4</text>
<text x="196.4" y="39.5">1D</text>
<text x="196.4" y="41.6">2D</text>
<text x="202.6" y="39.5">1Q</text>
<text x="202.6" y="41.6">2Q</text>
<text x="208.6" y="38.6">2</text>
<text x="208.6" y="40.7">5</text>
<text x="32.1" y="46.8">1</text>
<text x="45" y="46.8">2</text>
<text x="68.9" y="46.8">1</text>
<text x="104.8" y="44.8">13</text>
<text x="104.8" y="46.8">14</text>
<text x="105.7" y="42.7">8</text>
<text x="110.5" y="43.6">4D</text>
<text x="110.5" y="45.7">5D</text>
<text x="110.5" y="47.7">6D</text>
<text x="116.7" y="43.6">4Q</text>
<text x="116.7" y="45.7">5Q</text>
<text x="116.7" y="47.7">6Q</text>
<text x="122.7" y="42.7">9</text>
<text x="122.7" y="44.8">12</text>
<text x="122.7" y="46.8">15</text>
<text x="190.7" y="46.8">13</text>
<text x="191.6" y="42.7">7</text>
<text x="191.6" y="44.8">8</text>
<text x="196.4" y="43.6">3D</text>
<text x="196.4" y="45.7">4D</text>
<text x="196.4" y="47.7">5D</text>
<text x="202.6" y="43.6">3Q</text>
<text x="202.6" y="45.7">4Q</text>
<text x="202.6" y="47.7">5Q</text>
<text x="208.6" y="42.7">6</text>
<text x="208.6" y="44.8">9</text>
<text x="208.6" y="46.8">12</text>
<text x="68.9" y="50.9">2</text>
<text x="85.9" y="48.9">3</text>
<text x="104.8" y="48.9">17</text>
<text x="104.8" y="50.9">18</text>
<text x="110.5" y="49.8">7D</text>
<text x="110.5" y="51.8">8D</text>
<text x="116.7" y="49.8">7Q</text>
<text x="116.7" y="51.8">8Q</text>
<text x="122.7" y="48.9">16</text>
<text x="122.7" y="50.9">19</text>
<text x="154.8" y="48.9">1</text>
<text x="154.8" y="52.9">2</text>
<text x="171.8" y="50.9">3</text>
<text x="190.7" y="48.9">14</text>
<text x="190.7" y="50.9">17</text>
<text x="190.7" y="52.9">18</text>
<text x="196.4" y="49.8">6D</text>
<text x="196.4" y="51.8">7D</text>
<text x="196.4" y="53.8">8D</text>
<text x="202.6" y="49.8">6Q</text>
<text x="202.6" y="51.8">7Q</text>
<text x="202.6" y="53.8">8Q</text>
<text x="208.6" y="48.9">15</text>
<text x="208.6" y="50.9">16</text>
<text x="208.6" y="52.9">19</text>
<text x="104.9" y="57">11</text>
<text x="105.7" y="55">1</text>
<text x="110.5" y="55.9">OC</text>
<text x="110.5" y="57.9">CLK</text>
<text x="190.8" y="59.1">11</text>
<text x="191.6" y="57">1</text>
<text x="196.4" y="57.9">OC</text>
<text x="196.4" y="60">CLK</text>
<text x="32.1" y="63.2">3</text>
<text x="45" y="63.2">4</text>
<text x="68.9" y="63.2">2</text>
<text x="85.9" y="65.2">1</text>
<text x="154.8" y="65.2">2</text>
<text x="68.9" y="67.3">3</text>
<text x="105.7" y="67.3">3</text>
<text x="105.7" y="69.3">4</text>
<text x="105.7" y="71.3">7</text>
<text x="110.5" y="68.2">1D</text>
<text x="110.5" y="70.2">2D</text>
<text x="116.7" y="68.2">1Q</text>
<text x="116.7" y="70.2">2Q</text>
<text x="122.7" y="67.3">2</text>
<text x="122.7" y="69.3">5</text>
<text x="122.7" y="71.3">6</text>
<text x="154.8" y="69.3">3</text>
<text x="171.8" y="67.3">1</text>
<text x="191.6" y="69.3">3</text>
<text x="191.6" y="71.3">4</text>
<text x="196.4" y="70.2">1D</text>
<text x="202.6" y="70.2">1Q</text>
<text x="208.6" y="69.3">2</text>
<text x="208.6" y="71.3">5</text>
<text x="32.1" y="77.5">5</text>
<text x="45" y="77.5">6</text>
<text x="68.9" y="77.5">4</text>
<text x="104.8" y="75.4">13</text>
<text x="104.8" y="77.5">14</text>
<text x="105.7" y="73.4">8</text>
<text x="110.5" y="72.2">3D</text>
<text x="110.5" y="74.3">4D</text>
<text x="110.5" y="76.3">5D</text>
<text x="116.7" y="72.2">3Q</text>
<text x="116.7" y="74.3">4Q</text>
<text x="116.7" y="76.3">5Q</text>
<text x="122.7" y="73.4">9</text>
<text x="122.7" y="75.4">12</text>
<text x="122.7" y="77.5">15</text>
<text x="190.7" y="77.5">13</text>
<text x="191.6" y="73.4">7</text>
<text x="191.6" y="75.4">8</text>
<text x="196.4" y="72.2">2D</text>
<text x="196.4" y="74.3">3D</text>
<text x="196.4" y="76.3">4D</text>
<text x="202.6" y="72.2">2Q</text>
<text x="202.6" y="74.3">3Q</text>
<text x="202.6" y="76.3">4Q</text>
<text x="208.6" y="73.4">6</text>
<text x="208.6" y="75.4">9</text>
<text x="208.6" y="77.5">12</text>
<text x="68.9" y="81.6">5</text>
<text x="85.9" y="79.5">6</text>
<text x="104.8" y="79.5">17</text>
<text x="104.8" y="81.6">18</text>
<text x="110.5" y="78.4">6D</text>
<text x="110.5" y="80.4">7D</text>
<text x="110.5" y="82.5">8D</text>
<text x="116.7" y="78.4">6Q</text>
<text x="116.7" y="80.4">7Q</text>
<text x="116.7" y="82.5">8Q</text>
<text x="122.7" y="79.5">16</text>
<text x="122.7" y="81.6">19</text>
<text x="154.8" y="79.5">4</text>
<text x="154.8" y="83.6">5</text>
<text x="171.8" y="81.6">6</text>
<text x="190.7" y="79.5">14</text>
<text x="190.7" y="81.6">17</text>
<text x="190.7" y="83.6">18</text>
<text x="196.4" y="78.4">5D</text>
<text x="196.4" y="80.4">6D</text>
<text x="196.4" y="82.5">7D</text>
<text x="202.6" y="78.4">5Q</text>
<text x="202.6" y="80.4">6Q</text>
<text x="202.6" y="82.5">7Q</text>
<text x="208.6" y="79.5">15</text>
<text x="208.6" y="81.6">16</text>
<text x="208.6" y="83.6">19</text>
<text x="104.9" y="87.7">11</text>
<text x="105.7" y="85.7">1</text>
<text x="110.5" y="86.6">OC</text>
<text x="110.5" y="88.6">CLK</text>
<text x="190.8" y="89.7">11</text>
<text x="191.6" y="87.7">1</text>
<text x="196.4" y="88.6">OC</text>
<text x="196.4" y="84.5">8D</text>
<text x="202.6" y="84.5">8Q</text>
<text x="32.1" y="93.8">9</text>
<text x="45" y="93.8">8</text>
<text x="68.9" y="93.8">5</text>
<text x="85.9" y="95.9">4</text>
<text x="154.8" y="95.9">5</text>
<text x="196.4" y="90.6">CLK</text>
<text x="237.1" y="92.2" transform="rotate(-90 237.1 92.2)">2</text>
<text x="239.2" y="92.2" transform="rotate(-90 239.2 92.2)">4</text>
<text x="241.2" y="92.2" transform="rotate(-90 241.2 92.2)">6</text>
<text x="243.3" y="92.2" transform="rotate(-90 243.3 92.2)">8</text>
<text x="245.3" y="92.2" transform="rotate(-90 245.3 92.2)">10</text>
<text x="247.4" y="92.2" transform="rotate(-90 247.4 92.2)">12</text>
<text x="249.4" y="92.2" transform="rotate(-90 249.4 92.2)">14</text>
<text x="251.4" y="92.2" transform="rotate(-90 251.4 92.2)">16</text>
<text x="253.5" y="92.2" transform="rotate(-90 253.5 92.2)">18</text>
<text x="255.5" y="92.2" transform="rotate(-90 255.5 92.2)">20</text>
<text x="257.6" y="92.2" transform="rotate(-90 257.6 92.2)">22</text>
<text x="259.6" y="92.2" transform="rotate(-90 259.6 92.2)">24</text>
<text x="261.7" y="92.2" transform="rotate(-90 261.7 92.2)">26</text>
<text x="263.7" y="92.2" transform="rotate(-90 263.7 92.2)">28</text>
<text x="68.9" y="97.9">6</text>
<text x="154.8" y="100">6</text>
<text x="171.8" y="97.9">4</text>
<text x="237.1" y="99" transform="rotate(-90 237.1 99)">1</text>
<text x="239.2" y="99" transform="rotate(-90 239.2 99)">3</text>
<text x="241.2" y="99" transform="rotate(-90 241.2 99)">5</text>
<text x="243.3" y="99" transform="rotate(-90 243.3 99)">7</text>
<text x="245.3" y="99" transform="rotate(-90 245.3 99)">9</text>
<text x="247.4" y="99.8" transform="rotate(-90 247.4 99.8)">11</text>
<text x="249.4" y="100" transform="rotate(-90 249.4 100)">13</text>
<text x="251.4" y="100" transform="rotate(-90 251.4 100)">15</text>
<text x="253.5" y="100" transform="rotate(-90 253.5 100)">17</text>
<text x="255.5" y="100" transform="rotate(-90 255.5 100)">19</text>
<text x="257.6" y="100" transform="rotate(-90 257.6 100)">21</text>
<text x="259.6" y="100" transform="rotate(-90 259.6 100)">23</text>
<text x="261.7" y="100" transform="rotate(-90 261.7 100)">25</text>
<text x="263.7" y="100" transform="rotate(-90 263.7 100)">27</text>
<text x="13.7" y="110.2">2</text>
<text x="13.7" y="112.2">3</text>
<text x="18.4" y="111.1">A</text>
<text x="18.4" y="113.1">B</text>
<text x="24.8" y="111.1">Y0</text>
<text x="24.8" y="113.1">Y1</text>
<text x="30.7" y="110.2">4</text>
<text x="30.7" y="112.2">5</text>
<text x="105.7" y="108.2">3</text>
<text x="105.7" y="110.2">4</text>
<text x="105.7" y="112.2">7</text>
<text x="110.5" y="109.1">1D</text>
<text x="110.5" y="111.1">2D</text>
<text x="110.5" y="113.1">3D</text>
<text x="116.7" y="109.1">1Q</text>
<text x="116.7" y="111.1">2Q</text>
<text x="116.7" y="113.1">3Q</text>
<text x="122.7" y="108.2">2</text>
<text x="122.7" y="110.2">5</text>
<text x="122.7" y="112.2">6</text>
<text x="191.6" y="110.2">3</text>
<text x="191.6" y="112.2">4</text>
<text x="196.4" y="111.1">1D</text>
<text x="196.4" y="113.1">2D</text>
<text x="202.6" y="111.1">1Q</text>
<text x="202.6" y="113.1">2Q</text>
<text x="208.6" y="110.2">2</text>
<text x="208.6" y="112.2">5</text>
<text x="13.7" y="116.3">1</text>
<text x="18.4" y="117.2">G</text>
<text x="24.8" y="115.2">Y2</text>
<text x="24.8" y="117.2">Y3</text>
<text x="30.7" y="114.3">6</text>
<text x="30.7" y="116.3">7</text>
<text x="68.9" y="118.4">9</text>
<text x="104.8" y="116.3">13</text>
<text x="104.8" y="118.4">14</text>
<text x="105.7" y="114.3">8</text>
<text x="110.5" y="115.2">4D</text>
<text x="110.5" y="117.2">5D</text>
<text x="110.5" y="119.3">6D</text>
<text x="116.7" y="115.2">4Q</text>
<text x="116.7" y="117.2">5Q</text>
<text x="116.7" y="119.3">6Q</text>
<text x="122.7" y="114.3">9</text>
<text x="122.7" y="116.3">12</text>
<text x="122.7" y="118.4">15</text>
<text x="190.7" y="118.4">13</text>
<text x="191.6" y="114.3">7</text>
<text x="191.6" y="116.3">8</text>
<text x="196.4" y="115.2">3D</text>
<text x="196.4" y="117.2">4D</text>
<text x="196.4" y="119.3">5D</text>
<text x="202.6" y="115.2">3Q</text>
<text x="202.6" y="117.2">4Q</text>
<text x="202.6" y="119.3">5Q</text>
<text x="208.6" y="114.3">6</text>
<text x="208.6" y="116.3">9</text>
<text x="208.6" y="118.4">12</text>
<text x="68" y="122.5">10</text>
<text x="85.9" y="120.4">8</text>
<text x="104.8" y="120.4">17</text>
<text x="104.8" y="122.5">18</text>
<text x="110.5" y="121.3">7D</text>
<text x="110.5" y="123.4">8D</text>
<text x="116.7" y="121.3">7Q</text>
<text x="116.7" y="123.4">8Q</text>
<text x="122.7" y="120.4">16</text>
<text x="122.7" y="122.5">19</text>
<text x="153.9" y="124.5">10</text>
<text x="154.8" y="120.4">9</text>
<text x="171.8" y="122.5">8</text>
<text x="190.7" y="120.4">14</text>
<text x="190.7" y="122.5">17</text>
<text x="190.7" y="124.5">18</text>
<text x="196.4" y="121.3">6D</text>
<text x="196.4" y="123.4">7D</text>
<text x="196.4" y="125.4">8D</text>
<text x="202.6" y="121.3">6Q</text>
<text x="202.6" y="123.4">7Q</text>
<text x="202.6" y="125.4">8Q</text>
<text x="208.6" y="120.4">15</text>
<text x="208.6" y="122.5">16</text>
<text x="208.6" y="124.5">19</text>
<text x="12.8" y="126.6">14</text>
<text x="12.8" y="128.6">13</text>
<text x="18.4" y="127.5">A</text>
<text x="18.4" y="129.5">B</text>
<text x="24.8" y="127.5">Y0</text>
<text x="24.8" y="129.5">Y1</text>
<text x="24.8" y="131.5">Y2</text>
<text x="30.7" y="126.6">12</text>
<text x="30.7" y="128.6">11</text>
<text x="30.7" y="130.6">10</text>
<text x="38.3" y="126.6">1</text>
<text x="38.3" y="128.6">3</text>
<text x="38.3" y="130.6">5</text>
<text x="45" y="126.6">2</text>
<text x="45" y="128.6">4</text>
<text x="45" y="130.6">6</text>
<text x="104.9" y="128.6">11</text>
<text x="105.7" y="126.6">1</text>
<text x="110.5" y="127.5">OC</text>
<text x="110.5" y="129.5">CLK</text>
<text x="190.8" y="130.6">11</text>
<text x="191.6" y="128.6">1</text>
<text x="196.4" y="129.5">OC</text>
<text x="196.4" y="131.5">CLK</text>
<text x="12.8" y="132.7">15</text>
<text x="18.4" y="133.6">G</text>
<text x="24.8" y="133.6">Y3</text>
<text x="30.7" y="132.7">9</text>
<text x="38.3" y="132.7">7</text>
<text x="45" y="132.7">8</text>
<text x="68.9" y="134.7">8</text>
<text x="85.9" y="136.8">10</text>
<text x="154.8" y="136.8">8</text>
<text x="68.9" y="138.8">9</text>
<text x="105.7" y="138.8">3</text>
<text x="105.7" y="140.9">4</text>
<text x="105.7" y="142.9">7</text>
<text x="110.5" y="139.7">1D</text>
<text x="110.5" y="141.8">2D</text>
<text x="110.5" y="143.8">3D</text>
<text x="116.7" y="139.7">1Q</text>
<text x="116.7" y="141.8">2Q</text>
<text x="116.7" y="143.8">3Q</text>
<text x="122.7" y="138.8">2</text>
<text x="122.7" y="140.9">5</text>
<text x="122.7" y="142.9">6</text>
<text x="154.8" y="140.9">9</text>
<text x="171.8" y="138.8">10</text>
<text x="191.6" y="140.9">3</text>
<text x="191.6" y="142.9">4</text>
<text x="196.4" y="141.8">1D</text>
<text x="196.4" y="143.8">2D</text>
<text x="202.6" y="141.8">1Q</text>
<text x="202.6" y="143.8">2Q</text>
<text x="208.6" y="140.9">2</text>
<text x="208.6" y="142.9">5</text>
<text x="13.7" y="147">2</text>
<text x="13.7" y="149">3</text>
<text x="18.4" y="147.9">A</text>
<text x="18.4" y="149.9">B</text>
<text x="24.8" y="147.9">Y0</text>
<text x="24.8" y="149.9">Y1</text>
<text x="30.7" y="147">4</text>
<text x="30.7" y="149">5</text>
<text x="68" y="149">12</text>
<text x="104.8" y="147">13</text>
<text x="104.8" y="149">14</text>
<text x="105.7" y="145">8</text>
<text x="110.5" y="145.9">4D</text>
<text x="110.5" y="147.9">5D</text>
<text x="110.5" y="149.9">6D</text>
<text x="116.7" y="145.9">4Q</text>
<text x="116.7" y="147.9">5Q</text>
<text x="116.7" y="149.9">6Q</text>
<text x="122.7" y="145">9</text>
<text x="122.7" y="147">12</text>
<text x="122.7" y="149">15</text>
<text x="190.7" y="149">13</text>
<text x="191.6" y="145">7</text>
<text x="191.6" y="147">8</text>
<text x="196.4" y="145.9">3D</text>
<text x="196.4" y="147.9">4D</text>
<text x="196.4" y="149.9">5D</text>
<text x="202.6" y="145.9">3Q</text>
<text x="202.6" y="147.9">4Q</text>
<text x="202.6" y="149.9">5Q</text>
<text x="208.6" y="145">6</text>
<text x="208.6" y="147">9</text>
<text x="208.6" y="149">12</text>
<text x="13.7" y="153.1">1</text>
<text x="18.4" y="154">G</text>
<text x="24.8" y="152">Y2</text>
<text x="24.8" y="154">Y3</text>
<text x="30.7" y="151.1">6</text>
<text x="30.7" y="153.1">7</text>
<text x="68" y="153.1">13</text>
<text x="85.9" y="151.1">11</text>
<text x="104.8" y="151.1">17</text>
<text x="104.8" y="153.1">18</text>
<text x="110.5" y="152">7D</text>
<text x="110.5" y="154">8D</text>
<text x="116.7" y="152">7Q</text>
<text x="116.7" y="154">8Q</text>
<text x="122.7" y="151.1">16</text>
<text x="122.7" y="153.1">19</text>
<text x="153.9" y="151.1">12</text>
<text x="153.9" y="155.2">13</text>
<text x="171.8" y="153.1">11</text>
<text x="190.7" y="151.1">14</text>
<text x="190.7" y="153.1">17</text>
<text x="190.7" y="155.2">18</text>
<text x="196.4" y="152">6D</text>
<text x="196.4" y="154">7D</text>
<text x="202.6" y="152">6Q</text>
<text x="202.6" y="154">7Q</text>
<text x="208.6" y="151.1">15</text>
<text x="208.6" y="153.1">16</text>
<text x="208.6" y="155.2">19</text>
<text x="104.9" y="159.3">11</text>
<text x="105.7" y="157.2">1</text>
<text x="110.5" y="158.1">OC</text>
<text x="110.5" y="160.2">CLK</text>
<text x="190.8" y="161.3">11</text>
<text x="191.6" y="159.3">1</text>
<text x="196.4" y="160.2">OC</text>
<text x="196.4" y="156.1">8D</text>
<text x="202.6" y="156.1">8Q</text>
<text x="12.8" y="165.4">14</text>
<text x="12.8" y="167.4">13</text>
<text x="18.4" y="166.3">A</text>
<text x="24.8" y="166.3">Y0</text>
<text x="30.7" y="165.4">12</text>
<text x="30.7" y="167.4">11</text>
<text x="38.3" y="165.4">1</text>
<text x="38.3" y="167.4">3</text>
<text x="45" y="165.4">2</text>
<text x="45" y="167.4">4</text>
<text x="68.1" y="165.4">11</text>
<text x="85.9" y="167.4">13</text>
<text x="154" y="167.4">11</text>
<text x="196.4" y="162.2">CLK</text>
<text x="12.8" y="171.5">15</text>
<text x="18.4" y="172.4">G</text>
<text x="18.4" y="168.3">B</text>
<text x="24.8" y="168.3">Y1</text>
<text x="24.8" y="170.4">Y2</text>
<text x="24.8" y="172.4">Y3</text>
<text x="30.7" y="169.5">10</text>
<text x="30.7" y="171.5">9</text>
<text x="38.3" y="169.5">5</text>
<text x="38.3" y="171.5">7</text>
<text x="45" y="169.5">6</text>
<text x="45" y="171.5">8</text>
<text x="68" y="169.5">12</text>
<text x="153.9" y="171.5">12</text>
<text x="171.8" y="169.5">13</text>
</g>
</svg>
